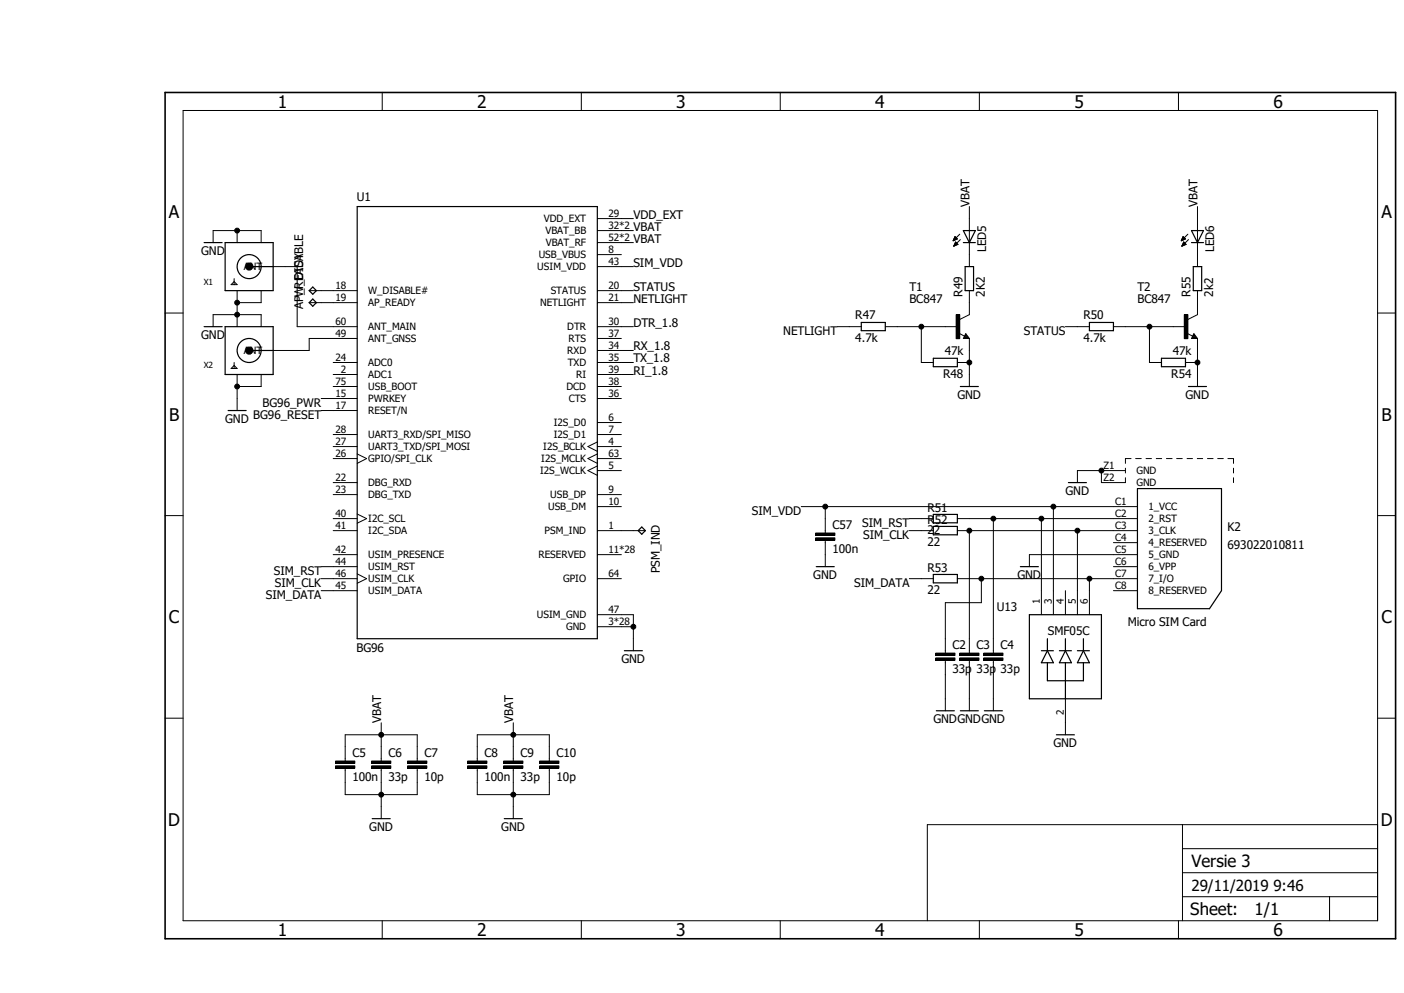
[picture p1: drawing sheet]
<svg xmlns="http://www.w3.org/2000/svg" width="297mm" height="210mm" viewBox="0 0 297 210" stroke-linecap="round" stroke-linejoin="round" font-family="sans-serif">
<g fill="none" stroke="#000" stroke-width=".21">
<path d="M80.9 19.6v3.8M123 19.6v3.8M165.1 19.6v3.8M207.2 19.6v3.8M249.3 19.6v3.8M38.7 23.4h252.7v171.3h-252.7zM45.1 51.3v-2.5h10.1v2.5M49.5 59.6l.7 .6h-1.3zM49.5 58.9v1.3M50.2 48.8v2.5M57.8 56.4h5.1v12.7h12.7M126.4 48.8h7.6"/>
<path d="M126.4 51.3h7.6M126.4 46.2h7.6M126.4 53.8h5M126.4 56.4h7.6M201.7 50.9h.1M201.7 50.8h.2M201.7 50.7h.4M201.8 50.6h.6M201.8 50.5h.7M201.8 52h.1M201.8 51.9h.2M201.8 50.4h.6"/>
<path d="M201.8 51.9h.4M201.9 50.3h.5M201.9 51.8h.5M201.9 50.2h.4M201.9 51.7h.7M202 50.2h.2M202 51.6h.6M202 50l.5 .5-.9 .4zM202 50.1h.1M202 51.5h.5M202.1 51.4h.3M202.1 51.3h.2"/>
<path d="M202.1 51.2h.1M202.6 51.7l-.5-.5-.3 .9M202.6 51.7l-.8 .4M203 49.5l-1.4 1.4M203.2 50.7l-1.4 1.4M205.1 43.7v12.7M249.9 50.9h.1M249.9 50.8h.3M250 50.7h.4M250 50.6h.6M250 52h.1M250.1 50.5h.7"/>
<path d="M250.1 51.9h.2M250.1 50.4h.6M250.1 51.9h.4M250.1 50.3h.5M250.1 51.8h.6M250.2 50.2h.3M250.2 51.7h.7M250.2 50.2h.2M250.2 51.6h.6M250.3 50.1h.1M250.3 51.5h.4M250.3 50l.5 .5-.9 .4z"/>
<path d="M250.3 51.4h.4M250.4 51.3h.2M250.4 51.2h.1M250.9 51.7l-.5-.5-.4 .9M250.9 51.7l-.9 .4M251.3 49.5l-1.4 1.4M251.4 50.7l-1.4 1.4M253.3 43.7v12.7M34.9 66.2h3.8M45.1 69.1v-2.6h10.1v2.6M49.5 76.7v1.2M49.5 77.3l.7 .6h-1.3z"/>
<path d="M50.2 61.5v7.6M50.2 79.2v7.6M55.2 61.5v2.5h-5M55.2 79.2v2.5h-5M65.4 61.5h10.2M65.4 64h10.2M70.5 79.2h5.1M70.5 76.7h5.1M75.6 71.6h-10.2v2.5h-7.6M126.4 61.5h7.6M126.4 64h7.6M126.4 79.2h7.6"/>
<path d="M126.4 71.6h5M126.4 76.7h7.6M126.4 74.1h7.6M126.4 69.1h7.6M177.1 69.1h5.1M187.3 69.1h15.2M194.9 69.1v7.6h2.5M202.3 66.5h.7v5.1h-.7zM202.5 76.7h2.6M202.9 70.5l1.2 .6M204.3 70.6l.8 1h-1.3zM205.1 61.5v5l-2.1 1.1"/>
<path d="M205.1 71.6v10.1M225.4 69.1h5.1M235.5 69.1h15.3M243.2 69.1v7.6h2.5M250.5 66.5h.8v5.1h-.8zM250.8 76.7h2.5M251.1 70.5l1.2 .6M252.6 70.6l.7 1h-1.2zM253.3 61.5v5l-2 1.1M253.3 71.6v10.1M291.4 66.2h3.8M67.9 84.3h7.7"/>
<path d="M67.9 86.8h7.7M70.5 81.7h5.1M70.5 97h5.1M70.5 94.4h5.1M70.5 91.9h5.1M75.6 96l2 1-2 1M126.4 84.3h5M126.4 81.7h5M126.4 97h5M126.4 94.4h5M126.4 91.9h5M126.4 93.5l-2 .9 2 1.1"/>
<path d="M126.4 96l-2 1 2 1M126.4 98.6l-2 .9 2 1M126.4 99.5h5M126.4 89.4h5M233 99.5v2.6h5.1v-1.1M238.1 99.5h-10.2v2.6M238.1 99v1M239.3 97h-1.2v1M240.2 97h1.2M242.4 97h1.2M244.6 97h1.1M246.8 97h1.1"/>
<path d="M248.9 97h1.2M251.1 97h1.2M253.3 97h1.1M255.4 97h1.2M257.6 97h1.2M259.8 97h1.1v1M260.9 99v1M34.9 109.1h3.8M67.9 119.8h7.7M70.5 104.6h5.1M70.5 117.3h5.1M70.5 102.1h5.1"/>
<path d="M70.5 109.7h5.1M70.5 112.2h5.1M75.6 108.7l2 1-2 1M126.4 104.6h5M126.4 107.1h5M126.4 117.3h5M126.4 112.2h10.1M169.5 107.1h71.1M172.6 113.7h4v.6h-4zM172.6 112.7h4v.5h-4zM174.6 107.1v5.6M174.6 114.3v5.5"/>
<path d="M192.4 109.7h5M192.4 112.2h5M202.5 109.7h38.1M202.5 112.2h38.1M205.1 112.2v25.9M210.1 109.7v28.4M220.3 109.7v20.3M222.8 107.1v22.9M227.9 112.2v17.8M235.5 119.8h5.1M235.5 114.8h5.1M240.6 117.3h-22.8v2.5"/>
<path d="M260.9 101v1.1M291.4 109.1h3.8M67.9 124.9h7.7M67.9 122.4h7.7M75.6 121.4l2 1-2 1M126.4 132.5h7.6M126.4 130h7.6v7.6M126.4 122.4h5M192.4 122.4h5M198 139.1h4v.6h-4zM198 138.1h4v.5h-4zM200 139.7v10.6"/>
<path d="M202.5 122.4h38.1M203 139.1h4.1v.6h-4.1zM203 138.1h4.1v.5h-4.1zM205.1 139.7v10.6M207.6 122.4v5.1h-7.6v10.6M208.1 139.1h4.1v.6h-4.1zM208.1 138.1h4.1v.5h-4.1zM210.1 139.7v10.6M225.4 124.9v5.1M230.5 122.4v7.6M235.5 124.9h5.1M34.9 151.9h3.8"/>
<path d="M80.6 152.9v8.1M108.6 152.9v8.1M225.4 147.8v7.6M291.4 151.9h3.8M71 162h4.1v.5h-4.1zM71 161h4.1v.5h-4.1zM73 161v-5.6h15.3v5.6M73 162.5v5.6h15.3v-5.6M78.6 162h4.1v.5h-4.1zM78.6 161h4.1v.5h-4.1zM80.6 162.5v10.6M86.2 162h4.1v.5h-4.1z"/>
<path d="M86.2 161h4.1v.5h-4.1zM98.9 162h4.1v.5h-4.1zM98.9 161h4.1v.5h-4.1zM101 161v-5.6h15.2v5.6M101 162.5v5.6h15.2v-5.6M106.6 162h4v.5h-4zM106.6 161h4v.5h-4zM108.6 162.5v10.6M114.2 162h4v.5h-4zM114.2 161h4v.5h-4zM250.1 174.4v20.3M250.1 179.5h41.3"/>
<path d="M291.4 174.4h-95.2v20.3M80.9 194.7v3.8M123 194.7v3.8M165.1 194.7v3.8M207.2 194.7v3.8M249.3 194.7v3.8M250.1 189.7h41.3M250.1 184.6h41.3M281.3 189.7v5"/>
<circle cx="50.2" cy="48.8" r=".51"/>
<circle cx="52.7" cy="56.4" r=".77"/>
<circle cx="50.2" cy="64" r=".51"/>
<circle cx="50.2" cy="66.5" r=".51"/>
<circle cx="52.7" cy="74.1" r=".77"/>
<circle cx="194.9" cy="69.1" r=".51"/>
<circle cx="205.1" cy="76.7" r=".51"/>
<circle cx="243.2" cy="69.1" r=".51"/>
<circle cx="253.3" cy="76.7" r=".51"/>
<circle cx="50.2" cy="81.7" r=".51"/>
<circle cx="233" cy="99.5" r=".51"/>
<circle cx="174.6" cy="107.1" r=".51"/>
<circle cx="205.1" cy="112.2" r=".51"/>
<circle cx="210.1" cy="109.7" r=".51"/>
<circle cx="220.3" cy="109.7" r=".51"/>
<circle cx="222.8" cy="107.1" r=".51"/>
<circle cx="227.9" cy="112.2" r=".51"/>
<circle cx="134" cy="132.5" r=".51"/>
<circle cx="207.6" cy="122.4" r=".51"/>
<circle cx="230.5" cy="122.4" r=".51"/>
<circle cx="80.6" cy="155.4" r=".51"/>
<circle cx="108.6" cy="155.4" r=".51"/>
<circle cx="80.6" cy="168.1" r=".51"/>
<circle cx="108.6" cy="168.1" r=".51"/>
</g>
<path d="M34.9 19.6h260.3v178.9h-260.3z" fill="none" stroke="#000" stroke-width=".34"/>
<g fill="none" stroke="#000" stroke-width=".25">
<path d="M43.2 51.3h3.8M47.6 51.3h10.2v10.2h-10.2zM52.7 56.4h5.1M75.6 43.7h50.8v91.4h-50.8zM203.8 48.8h2.5l-1.2 2.5zM203.8 51.3h2.5M204.2 56.4h1.8v5.1h-1.8zM252.1 51.3h2.5M252.1 48.8h2.5l-1.3 2.5zM252.4 56.4h1.8v5.1h-1.8zM43.2 69.1h3.8M47.6 69.1h10.2v10.1h-10.2z"/>
<path d="M52.7 74.1h5.1M66.2 63.2l.7 .8-.7 .8-.8-.8zM66.2 60.7l.7 .8-.7 .7-.8-.7zM182.2 68.2h5.1v1.7h-5.1zM197.4 75.8h5.1v1.8h-5.1zM204.3 71.1l.1 .2h-.4l.3-.5 .5 .7h-.8M230.5 68.2h5v1.7h-5zM245.7 75.8h5.1v1.8h-5.1zM252.6 71.1l.1 .2h-.4l.3-.5 .5 .7h-.8M48.3 86.8h3.8M203.2 81.7h3.8M251.4 81.7h3.8"/>
<path d="M135.8 111.5l.7 .7-.7 .8-.8-.8zM172.7 119.8h3.8M197.4 108.8h5.1v1.8h-5.1zM197.4 111.3h5.1v1.8h-5.1zM215.9 119.8h3.8M226 102.1h3.8M240.6 103.3h17.8v21.6l-2.5 3.8h-15.3zM132.1 137.6h3.8M197.4 121.5h5.1v1.8h-5.1zM217.8 130h15.2v17.8h-15.2zM220.3 137.6h2.5M221.6 137.6l1.2 2.6h-2.5z"/>
<path d="M221.6 135.1v2.5M224.1 137.6h2.6M225.4 137.6l1.3 2.6h-2.6zM225.4 135.1v2.5M227.9 137.6h2.6M229.2 137.6l1.3 2.6h-2.6zM229.2 135.1v2.5M198.1 150.3h3.8M203.2 150.3h3.8M208.2 150.3h3.8M221.6 140.2v3.8h7.6v-3.8M223.5 155.4h3.8"/>
<path d="M225.4 140.2v7.6M78.7 173.1h3.8M106.7 173.1h3.8"/>
<circle cx="52.7" cy="56.4" r="2.54"/>
<circle cx="52.7" cy="74.1" r="2.54"/>
</g>
<g fill="#000">
<path d="M202.3 66.5h.7v5.1h-.7z" fill-rule="evenodd"/>
<path d="M250.5 66.5h.8v5.1h-.8z" fill-rule="evenodd"/>
<path d="M172.6 113.7h4v.6h-4z" fill-rule="evenodd"/>
<path d="M172.6 112.7h4v.5h-4z" fill-rule="evenodd"/>
<path d="M198 139.1h4v.6h-4z" fill-rule="evenodd"/>
<path d="M198 138.1h4v.5h-4z" fill-rule="evenodd"/>
<path d="M203 139.1h4.1v.6h-4.1z" fill-rule="evenodd"/>
<path d="M203 138.1h4.1v.5h-4.1z" fill-rule="evenodd"/>
<path d="M208.1 139.1h4.1v.6h-4.1z" fill-rule="evenodd"/>
<path d="M208.1 138.1h4.1v.5h-4.1z" fill-rule="evenodd"/>
<path d="M71 162h4.1v.5h-4.1z" fill-rule="evenodd"/>
<path d="M71 161h4.1v.5h-4.1z" fill-rule="evenodd"/>
<path d="M78.6 162h4.1v.5h-4.1z" fill-rule="evenodd"/>
<path d="M78.6 161h4.1v.5h-4.1z" fill-rule="evenodd"/>
<path d="M86.2 162h4.1v.5h-4.1z" fill-rule="evenodd"/>
<path d="M86.2 161h4.1v.5h-4.1z" fill-rule="evenodd"/>
<path d="M98.9 162h4.1v.5h-4.1z" fill-rule="evenodd"/>
<path d="M98.9 161h4.1v.5h-4.1z" fill-rule="evenodd"/>
<path d="M106.6 162h4v.5h-4z" fill-rule="evenodd"/>
<path d="M106.6 161h4v.5h-4z" fill-rule="evenodd"/>
<path d="M114.2 162h4v.5h-4z" fill-rule="evenodd"/>
<path d="M114.2 161h4v.5h-4z" fill-rule="evenodd"/>
<circle cx="50.2" cy="48.8" r=".51"/>
<circle cx="52.7" cy="56.4" r=".77"/>
<circle cx="50.2" cy="64" r=".51"/>
<circle cx="50.2" cy="66.5" r=".51"/>
<circle cx="52.7" cy="74.1" r=".77"/>
<circle cx="194.9" cy="69.1" r=".51"/>
<circle cx="205.1" cy="76.7" r=".51"/>
<circle cx="243.2" cy="69.1" r=".51"/>
<circle cx="253.3" cy="76.7" r=".51"/>
<circle cx="50.2" cy="81.7" r=".51"/>
<circle cx="233" cy="99.5" r=".51"/>
<circle cx="174.6" cy="107.1" r=".51"/>
<circle cx="205.1" cy="112.2" r=".51"/>
<circle cx="210.1" cy="109.7" r=".51"/>
<circle cx="220.3" cy="109.7" r=".51"/>
<circle cx="222.8" cy="107.1" r=".51"/>
<circle cx="227.9" cy="112.2" r=".51"/>
<circle cx="134" cy="132.5" r=".51"/>
<circle cx="207.6" cy="122.4" r=".51"/>
<circle cx="230.5" cy="122.4" r=".51"/>
<circle cx="80.6" cy="155.4" r=".51"/>
<circle cx="108.6" cy="155.4" r=".51"/>
<circle cx="80.6" cy="168.1" r=".51"/>
<circle cx="108.6" cy="168.1" r=".51"/>
</g>
<g font-size="3.7">
<text x="58.8" y="22.8">1</text>
<text x="100.9" y="22.8">2</text>
<text x="143" y="22.8">3</text>
<text x="185.2" y="22.8">4</text>
<text x="227.3" y="22.8">5</text>
<text x="269.4" y="22.8">6</text>
<text x="35.7" y="46.1">A</text>
<text x="292.2" y="46.1">A</text>
<text x="35.8" y="88.9">B</text>
<text x="292.3" y="88.9">B</text>
<text x="35.7" y="131.8">C</text>
<text x="292.2" y="131.8">C</text>
<text x="35.6" y="174.6">D</text>
<text x="292.1" y="174.6">D</text>
<text x="58.8" y="197.9">1</text>
<text x="100.9" y="197.9">2</text>
<text x="143" y="197.9">3</text>
<text x="185.2" y="197.9">4</text>
<text x="227.3" y="197.9">5</text>
<text x="269.4" y="197.9">6</text>
</g>
<g font-size="3.6">
<text x="252.1" y="183.3">Versie 3</text>
<text x="251.8" y="193.6">Sheet:</text>
<text x="265.4" y="193.5">1/1</text>
</g>
<text font-size="3.2" x="252.1" y="188.4">29/11/2019 9:46</text>
<g font-size="2.5">
<text x="75.5" y="42.5">U1</text>
<text x="134" y="46.2">VDD_EXT</text>
<text x="205.1" y="43.7" transform="rotate(-90 205.1 43.7)">VBAT</text>
<text x="253.3" y="43.7" transform="rotate(-90 253.3 43.7)">VBAT</text>
<text x="42.5" y="53.8">GND</text>
<text x="134" y="48.8">VBAT</text>
<text x="134" y="51.3">VBAT</text>
<text x="208.6" y="53.3" transform="rotate(-90 208.6 53.3)">LED5</text>
<text x="256.9" y="53.3" transform="rotate(-90 256.9 53.3)">LED6</text>
<text x="134" y="56.4">SIM_VDD</text>
<text x="64.1" y="65.3" transform="rotate(-90 64.1 65.3)">AP_READY</text>
<text x="64.1" y="62.7" transform="rotate(-90 64.1 62.7)">W_DISABLE</text>
<text x="134" y="64">NETLIGHT</text>
<text x="134" y="61.5">STATUS</text>
<text x="192.4" y="64">BC847</text>
<text x="192.4" y="61.5">T1</text>
<text x="203.6" y="62.7" transform="rotate(-90 203.6 62.7)">R49</text>
<text x="208.4" y="62.7" transform="rotate(-90 208.4 62.7)">2K2</text>
<text x="240.6" y="64">BC847</text>
<text x="240.6" y="61.5">T2</text>
<text x="251.8" y="62.7" transform="rotate(-90 251.8 62.7)">R55</text>
<text x="256.6" y="62.7" transform="rotate(-90 256.6 62.7)">2k2</text>
<text x="42.5" y="71.6">GND</text>
<text x="134" y="69.1">DTR_1.8</text>
<text x="165.7" y="70.9">NETLIGHT</text>
<text x="180.9" y="67.6">R47</text>
<text x="216.6" y="70.9">STATUS</text>
<text x="229.2" y="67.6">R50</text>
<text x="134" y="74.1">RX_1.8</text>
<text x="134" y="76.7">TX_1.8</text>
<text x="180.9" y="72.3">4.7k</text>
<text x="199.9" y="75.1">47k</text>
<text x="229.2" y="72.3">4.7k</text>
<text x="248.1" y="75.1">47k</text>
<text x="134" y="79.2">RI_1.8</text>
<text x="199.5" y="80">R48</text>
<text x="247.8" y="80">R54</text>
<text x="47.6" y="89.4">GND</text>
<text x="53.6" y="88.6">BG96_RESET</text>
<text x="55.5" y="86.1">BG96_PWR</text>
<text x="202.5" y="84.3">GND</text>
<text x="250.8" y="84.3">GND</text>
<text x="225.4" y="104.6">GND</text>
<text x="159" y="108.9">SIM_VDD</text>
<text x="176.1" y="111.8">C57</text>
<text x="182.4" y="111.5">SIM_RST</text>
<text x="196.2" y="113">22</text>
<text x="196.2" y="108.2">R51</text>
<text x="196.2" y="110.7">R52</text>
<text x="259.7" y="112.2">K2</text>
<text x="176.1" y="116.9">100n</text>
<text x="182.6" y="114">SIM_CLK</text>
<text x="196.2" y="115.5">22</text>
<text x="259.7" y="116">693022010811</text>
<text x="58" y="121.6">SIM_RST</text>
<text x="58.2" y="124.2">SIM_CLK</text>
<text x="139.6" y="121.3" transform="rotate(-90 139.6 121.3)">PSM_IND</text>
<text x="172" y="122.4">GND</text>
<text x="180.7" y="124.2">SIM_DATA</text>
<text x="196.2" y="125.7">22</text>
<text x="196.2" y="120.9">R53</text>
<text x="215.2" y="122.4">GND</text>
<text x="56.3" y="126.7">SIM_DATA</text>
<text x="210.9" y="129.2">U13</text>
<text x="75.4" y="137.9">BG96</text>
<text x="201.5" y="137.2">C2</text>
<text x="206.6" y="137.2">C3</text>
<text x="211.7" y="137.2">C4</text>
<text x="221.7" y="134.3">SMF05C</text>
<text x="238.6" y="132.4">Micro SIM Card</text>
<text x="131.4" y="140.2">GND</text>
<text x="201.5" y="142.3">33p 33p 33p</text>
<text x="80.6" y="152.9" transform="rotate(-90 80.6 152.9)">VBAT</text>
<text x="108.6" y="152.9" transform="rotate(-90 108.6 152.9)">VBAT</text>
<text x="197.4" y="152.9">GNDGNDGND</text>
<text x="74.6" y="160.1">C5</text>
<text x="82.2" y="160.1">C6</text>
<text x="89.8" y="160.1">C7</text>
<text x="102.5" y="160.1">C8</text>
<text x="110.1" y="160.1">C9</text>
<text x="117.7" y="160.1">C10</text>
<text x="222.8" y="157.9">GND</text>
<text x="74.6" y="165.1">100n</text>
<text x="82.2" y="165.1">33p</text>
<text x="89.8" y="165.1">10p</text>
<text x="102.5" y="165.1">100n</text>
<text x="110.1" y="165.1">33p</text>
<text x="117.7" y="165.1">10p</text>
<text x="78.1" y="175.7">GND</text>
<text x="106" y="175.7">GND</text>
</g>
<g font-size="2.1">
<text x="115.1" y="47">VDD_EXT</text>
<text x="128.7" y="45.8">29</text>
<text x="115.4" y="49.5">VBAT_BB</text>
<text x="115.4" y="52.1">VBAT_RF</text>
<text x="128.7" y="48.4">32*2</text>
<text x="128.7" y="50.9">52*2</text>
<text x="128.7" y="53.5">8</text>
<text x="51.6" y="57.1">ANT</text>
<text x="113.7" y="57.1">USIM_VDD</text>
<text x="114" y="54.6">USB_VBUS</text>
<text x="128.7" y="56">43</text>
<text x="71" y="61.1">18</text>
<text x="71" y="63.6">19</text>
<text x="77.9" y="62.2">W_DISABLE#</text>
<text x="77.9" y="64.8">AP_READY</text>
<text x="114.3" y="64.8">NETLIGHT</text>
<text x="116.5" y="62.2">STATUS</text>
<text x="128.7" y="61.1">20</text>
<text x="128.7" y="63.6">21</text>
<text x="71" y="68.7">60</text>
<text x="71" y="71.2">49</text>
<text x="77.9" y="69.8">ANT_MAIN</text>
<text x="120" y="69.8">DTR</text>
<text x="128.7" y="71.2">37</text>
<text x="128.7" y="68.7">30</text>
<text x="51.6" y="74.9">ANT</text>
<text x="71" y="76.3">24</text>
<text x="77.9" y="72.3">ANT_GNSS</text>
<text x="77.9" y="77.4">ADC0</text>
<text x="120" y="74.9">RXD</text>
<text x="120.1" y="77.4">TXD</text>
<text x="120.3" y="72.4">RTS</text>
<text x="128.7" y="76.3">35</text>
<text x="128.7" y="73.8">34</text>
<text x="71" y="83.9">15</text>
<text x="71" y="81.4">75</text>
<text x="72.1" y="78.9">2</text>
<text x="77.9" y="82.5">USB_BOOT</text>
<text x="77.9" y="80">ADC1</text>
<text x="119.8" y="82.5">DCD</text>
<text x="121.9" y="80">RI</text>
<text x="128.7" y="78.9">39</text>
<text x="128.7" y="81.4">38</text>
<text x="128.7" y="83.9">36</text>
<text x="71" y="86.5">17</text>
<text x="77.9" y="85">PWRKEY</text>
<text x="77.9" y="87.6">RESET/N</text>
<text x="120.3" y="85">CTS</text>
<text x="128.7" y="89">6</text>
<text x="71" y="94.1">27</text>
<text x="71" y="91.6">28</text>
<text x="77.9" y="95.2">UART3_TXD/SPI_MOSI</text>
<text x="77.9" y="92.7">UART3_RXD/SPI_MISO</text>
<text x="114.9" y="95.2">I2S_BCLK</text>
<text x="117.1" y="90.1">I2S_D0</text>
<text x="117.1" y="92.7">I2S_D1</text>
<text x="128.7" y="94.1">4</text>
<text x="128.7" y="91.6">7</text>
<text x="71" y="101.7">22</text>
<text x="71" y="96.6">26</text>
<text x="77.9" y="97.7">GPIO/SPI_CLK</text>
<text x="114.3" y="100.3">I2S_WCLK</text>
<text x="114.5" y="97.7">I2S_MCLK</text>
<text x="128.7" y="96.6">63</text>
<text x="128.7" y="99.2">5</text>
<text x="233.4" y="99.2">Z1</text>
<text x="233.4" y="101.7">Z2</text>
<text x="240.4" y="100.3">GND</text>
<text x="71" y="104.3">23</text>
<text x="77.9" y="105.4">DBG_TXD</text>
<text x="77.9" y="102.8">DBG_RXD</text>
<text x="116" y="107.9">USB_DM</text>
<text x="116.4" y="105.4">USB_DP</text>
<text x="128.7" y="104.3">9</text>
<text x="128.7" y="106.8">10</text>
<text x="235.9" y="106.8">C1</text>
<text x="240.4" y="102.8">GND</text>
<text x="243" y="107.9">1_VCC</text>
<text x="71" y="109.3">40</text>
<text x="71" y="111.9">41</text>
<text x="77.9" y="110.4">I2C_SCL</text>
<text x="77.9" y="113">I2C_SDA</text>
<text x="115.2" y="113">PSM_IND</text>
<text x="128.7" y="111.9">1</text>
<text x="235.9" y="109.3">C2</text>
<text x="235.9" y="111.9">C3</text>
<text x="243" y="110.4">2_RST</text>
<text x="243" y="113">3_CLK</text>
<text x="71" y="119.5">44</text>
<text x="71" y="117">42</text>
<text x="77.9" y="118.1">USIM_PRESENCE</text>
<text x="113.9" y="118.1">RESERVED</text>
<text x="128.7" y="117">11*28</text>
<text x="235.9" y="114.4">C4</text>
<text x="235.9" y="117">C5</text>
<text x="235.9" y="119.5">C6</text>
<text x="243" y="115.5">4_RESERVED</text>
<text x="243" y="118.1">5_GND</text>
<text x="71" y="124.5">45</text>
<text x="71" y="122">46</text>
<text x="77.9" y="125.7">USIM_DATA</text>
<text x="77.9" y="120.6">USIM_RST</text>
<text x="77.9" y="123.1">USIM_CLK</text>
<text x="119.1" y="123.1">GPIO</text>
<text x="128.7" y="122">64</text>
<text x="235.9" y="122">C7</text>
<text x="235.9" y="124.5">C8</text>
<text x="243" y="120.6">6_VPP</text>
<text x="243" y="123.1">7_I/O</text>
<text x="243" y="125.7">8_RESERVED</text>
<text x="113.6" y="130.8">USIM_GND</text>
<text x="128.7" y="129.6">47</text>
<text x="220" y="127.7" transform="rotate(-90 220 127.7)">1</text>
<text x="222.5" y="127.7" transform="rotate(-90 222.5 127.7)">3</text>
<text x="225" y="127.7" transform="rotate(-90 225 127.7)">4</text>
<text x="227.6" y="127.7" transform="rotate(-90 227.6 127.7)">5</text>
<text x="230.1" y="127.7" transform="rotate(-90 230.1 127.7)">6</text>
<text x="119.8" y="133.3">GND</text>
<text x="128.7" y="132.2">3*28</text>
<text x="225" y="151.3" transform="rotate(-90 225 151.3)">2</text>
</g>
<g font-size="1.8">
<text x="43.1" y="60.2">X1</text>
<text x="43.1" y="77.9">X2</text>
</g>
</svg>
